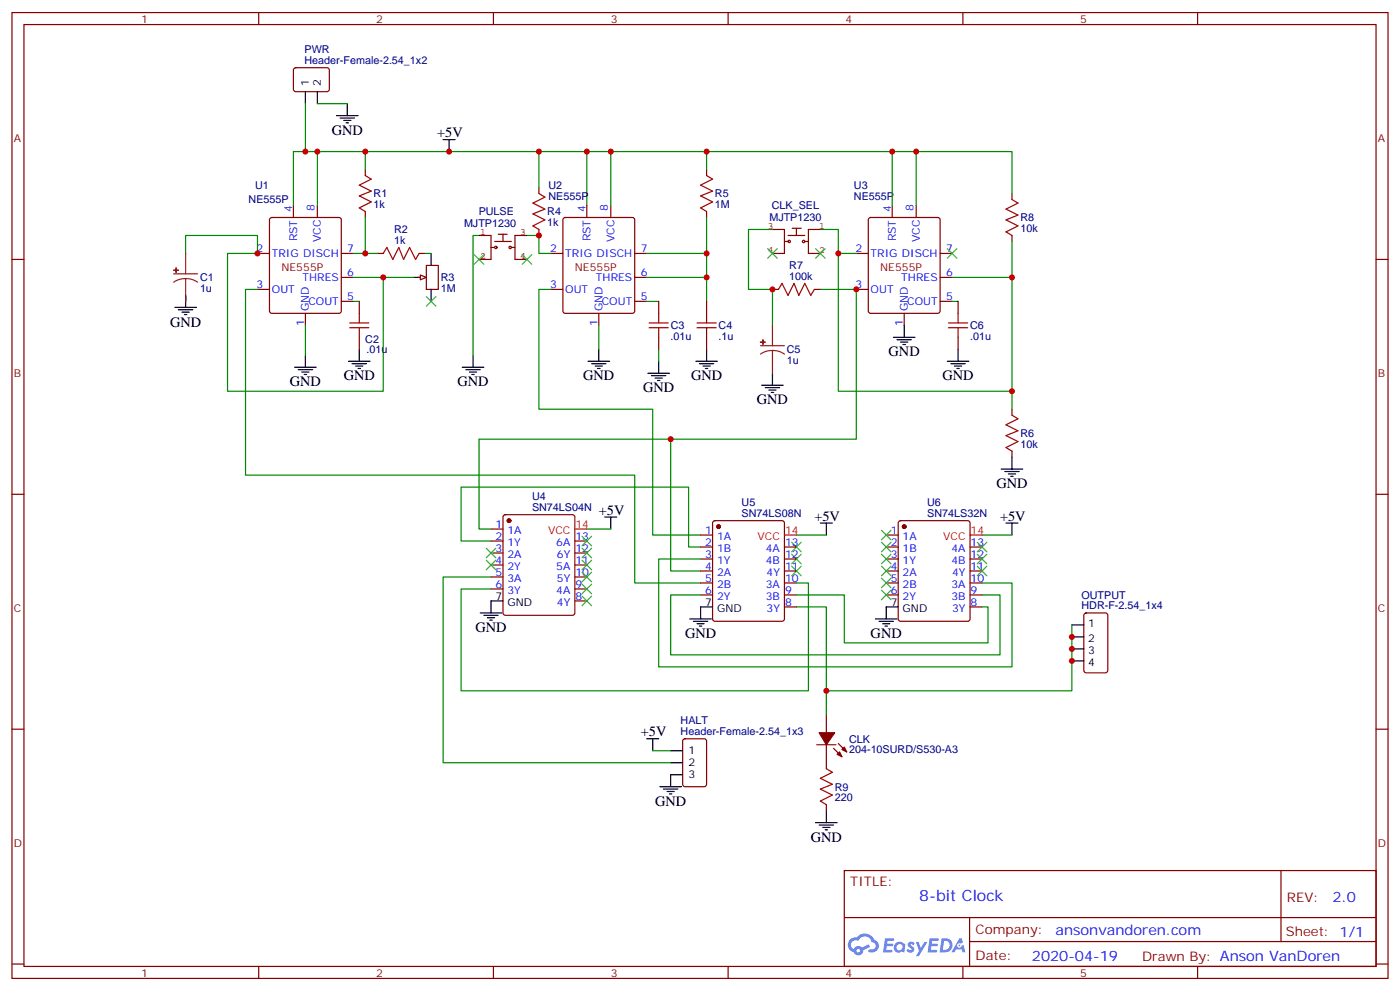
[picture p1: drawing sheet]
<svg xmlns="http://www.w3.org/2000/svg" width="412mm" height="292mm" viewBox="0 0 412 292" stroke-linecap="round" stroke-linejoin="round" font-family="sans-serif">
<g fill="none" stroke="#870000" stroke-width=".35">
<path d="M3.5 3.7h405.4v284.3h-405.4zM7.1 7.2h398.2v277.3h-398.2zM76.2 3.7v3.5M145.3 3.7v3.5M214.5 3.7v3.5M283.6 3.7v3.5M352.8 3.7v3.5M3.5 76.4h3.6M405.3 76.4h3.6M3.5 145.5h3.6M405.3 145.5h3.6M3.5 214.7h3.6"/>
<path d="M405.3 214.7h3.6M248.7 256.3h156.6v28.2h-156.6zM377.3 256.3v20.9M248.7 270.1h156.5M285.6 277.2h119.6M285.6 270.1v14.2M3.5 283.8h3.6M76.2 284.5v3.5M145.3 284.5v3.5M214.5 284.5v3.5M283.6 284.5v3.5M352.8 284.5v3.5"/>
<path d="M405.3 283.8h3.6"/>
</g>
<g fill="#5487ff">
<path d="M267.7 277.5a1.22 1.22 0 0 1 1.7 .2l-.4 .6a.47 .47 0 0 0-.3-.4 .47 .47 0 0 0-.5 .2l.1 .2a1.14 1.14 0 0 1 .8 1.8 1.14 1.14 0 0 1-1.9 0l-.2-.2 .5-.6 .7 .5a.29 .29 0 0 0 .3-.3 .29 .29 0 0 0-.2-.3 1.04 1.04 0 0 1-.6-1.7z"/>
<path d="M260.7 276.2h2.4l.3 .2-.2 .5-1.8 .1-.1 .8h1.5l.3 .4-.3 .4h-1.6l-.2 1.1h1.7l.2 .3-.2 .3-2.6 .1z"/>
<path d="M273.8 276.2h2.4l.3 .2-.1 .5-1.8 .1-.2 .8h1.6l.3 .4-.4 .4-1.6-.1-.1 1.1 1.7 .1 .2 .3-.2 .3-2.6 .1z"/>
<path d="M282.6 276.2h.7l.3 1.3-.6 .3a.69 .69 0 0 0-1 .3 .69 .69 0 0 0 .4 .9 .69 .69 0 0 0 .9-.6l.5-.2 .6 2.2h-.8l-.2-.9h-1.8l-.5 .9h-.8z"/>
<path d="M269.8 277.3h.8l.6 1.8 1.1-1.8h.9l-2.6 4.2h-.8l.9-1.5z"/>
<path d="M277.4 276.2l-.6 4.2h1.3a2.11 2.11 0 0 0 2.5-2.1 2.11 2.11 0 0 0-2.5-2.1zM278.1 277a1.39 1.39 0 0 1 1.7 1.4 1.39 1.39 0 0 1-1.8 1.2h-.3z"/>
<path d="M263.7 277.8a1.54 1.54 0 0 0-.1 2.2 1.54 1.54 0 0 0 2.2 .1l.6 .3 .3-2.3-.2-.3h-.4a1.49 1.49 0 0 0-2.4 0zM264 278.8a.94 .94 0 0 1 1.8 0 .94 .94 0 0 1-1.8 0z"/>
<path d="M250.4 276.6a2.18 2.18 0 0 0 1.1 3.7 1.44 1.44 0 0 0 1.6 .9 1.44 1.44 0 0 0 1.2-1.4l2-1.1-.5-.7-1.9 1a1.47 1.47 0 0 0-2.4 .4 1.39 1.39 0 0 1-.7-1.9 1.39 1.39 0 0 1 2-.5 2.12 2.12 0 0 1 2.2-1.3 2.12 2.12 0 0 1 1.9 1.7 1.14 1.14 0 0 1 1.1 1.4 1.14 1.14 0 0 1-1.7 .7 .43 .43 0 0 0-.5 .4 .43 .43 0 0 0 .4 .5 1.98 1.98 0 0 0 2.5-1.2 1.98 1.98 0 0 0-1.2-2.6 3.1 3.1 0 0 0-5.3-.6l-.9 .1zM252.3 279.9a.55 .55 0 0 1 1.1 0 .55 .55 0 0 1-1.1 0z"/>
<circle cx="282.6" cy="278.3" r=".26"/>
</g>
<g fill="none" stroke="#870000" stroke-width=".35">
<path d="M107.6 49.9v1.8M75.8 74.6h3.6M79.6 64.2l.5-.2h19.7l.5 .2 .2 .5v26.8l-.2 .5-.5 .3h-19.7l-.5-.3-.2-.5v-26.8zM86.4 60.5v3.5M93.5 60.5v3.5M100.5 74.6h3.6M107.6 62.3v1.7M125.6 78.1h3.5v7.1h-3.5zM75.8 85.2h3.6M90 92.3v3.5M100.5 88.7h3.6M100.5 81.7h3.6"/>
<path d="M123.1 81.7h1.8"/>
</g>
<path d="M130.5 41.1h3.6M132.3 41.1v3.5M127 74.6v3.5M121.7 81.7h3.5M127 85.2v3.5" fill="none" stroke="#000" stroke-width=".35"/>
<path d="M93.5 44.6h79.4v15.9M54.7 74.6v-5.3h21.1v5.3h-8.8v40.6h45.9v-33.5M86.4 60.5v-15.9h7.1v15.9M107.6 64v10.6h-3.5" fill="none" stroke="#008700" stroke-width=".35"/>
<path d="M107.6 51.7l1.8 1-3.6 1.8 3.6 1.8-3.6 1.4 3.6 1.7-3.6 1.8 1.8 1.1" fill="none" stroke="#a10000" stroke-width=".35"/>
<path d="M123.8 81l1.8 .7-1.8 .7z" fill="#f0f0f0" stroke="#870000" stroke-width=".35"/>
<g fill="none" stroke="#008700" stroke-width=".35">
<path d="M90 30.5v14.1M93.5 30.5h8.8M107.6 44.6v5.3M158.7 44.6v10.6M172.9 44.6h7v15.9M179.9 44.6h28.2v5.3M208.1 44.6h61.8v15.9M262.8 44.6v15.9M269.9 44.6h28.2v12.4M107.6 74.6h3.5M125.2 74.6h1.8M141.1 69.3h-1.8v35.3"/>
<path d="M155.2 69.3h3.5v5.3h3.6M190.5 74.6h17.6v7.1h-17.6M208.1 64v10.6M227.5 67.6h-7v17.6h7v10.6M241.7 67.6h5.2v7M252.2 74.6h-5.3v40.6h51.2v-33.5h-17.6M298.1 71.1v10.6M54.7 87v1.7M75.8 85.2h-3.5v54.7h114.7v31.7h19.4M90 95.8v8.8M104.1 88.7h1.7M104.1 81.7h17.6"/>
<path d="M162.3 85.2h-3.6v35.3h33.6v37h14.1M176.4 95.8v7M190.5 88.7h3.5M208.1 81.7v7M241.7 85.2h10.5v44.1h-111.1v26.5h3.5M280.5 88.7h1.7M194 102.8v3.6M298.1 115.2v5.3M197.6 129.3v38.8h8.8M144.6 159.3h-8.8v-15.9h67v17.6h3.6M172.9 155.8h7M234.6 157.5h8.8"/>
<path d="M289.3 157.5h8.8M144.6 169.9h-14.1v54.6h67.1M206.4 175.2h-8.8v17.6h97v-17.6h-5.3M206.4 164.6h-12.4v31.7h104.1v-24.7h-8.8M234.6 178.7h8.8v31.7M234.6 171.6h3.5v31.8h-102.3v-30h8.8M234.6 175.2h14.1v14.1h42.3v-10.6h-1.7M315.7 184v19.4h-72.3M192.3 221h5.3"/>
</g>
<g fill="none" stroke="#000" stroke-width=".35">
<path d="M90 27v3.5M93.5 27v3.5M99.1 34h6.4M100.2 34.7h4.2M101.2 35.5h2.2M102 36.2h.7M102.3 30.5v3.5M51.5 90.5h6.4M52.6 91.2h4.2M53.6 91.9h2.1M54.3 92.6h.7M54.7 87v3.5"/>
<path d="M263.2 99.3h6.3M266.3 95.8v3.5M86.8 108.1h6.3M87.8 108.8h4.3M88.9 109.5h2.1M89.6 110.2h.7M90 104.6v3.5M102.7 106.4h6.3M103.7 107.1h4.2M104.8 107.8h2.1M105.5 108.5h.7M105.8 102.8v3.6"/>
<path d="M136.2 108.1h6.3M137.2 108.8h4.3M138.3 109.5h2.1M139 110.2h.7M139.3 104.6v3.5M173.2 106.4h6.4M174.3 107.1h4.2M175.3 107.8h2.1M176 108.5h.7M176.4 102.8v3.6M190.9 109.9h6.3M191.9 110.6h4.2"/>
<path d="M193 111.3h2.1M193.7 112h.7M194 106.4v3.5M205 106.4h6.3M206 107.1h4.3M207.1 107.8h2.1M207.8 108.5h.7M208.1 102.8v3.6M224.4 113.4h6.3M225.4 114.1h4.3M226.5 114.8h2.1M227.2 115.5h.7"/>
<path d="M227.5 109.9v3.5M264.2 100h4.3M265.3 100.7h2.1M266 101.4h.7M279 106.4h6.4M280.1 107.1h4.2M281.2 107.8h2.1M281.9 108.5h.7M282.2 102.8v3.6M294.9 138.1h6.4M296 138.8h4.2M297 139.5h2.2"/>
<path d="M298.1 134.6v3.5M178.2 152.2h3.5M179.9 152.2v3.6M241.7 154h3.5M243.4 154v3.5M296.3 154h3.6M297.7 140.2h.7M298.1 154v3.5M148.2 176.9h-3.6v3.5M209.9 178.7h-3.5v3.5M264.6 178.7h-3.5v3.5M141.5 180.4h6.3"/>
<path d="M142.5 181.2h4.3M143.6 181.9h2.1M144.3 182.6h.7M203.2 182.2h6.3M204.3 182.9h4.2M205.3 183.6h2.1M206 184.3h.7M257.9 182.2h6.3M258.9 182.9h4.3M260 183.6h2.1M260.7 184.3h.7M315.7 184h3.6"/>
<path d="M315.7 187.5h3.6M315.7 191h3.6M315.7 194.6h3.6M190.5 217.5h3.5M192.3 217.5v3.5M194.4 231.6h6.3M195.4 232.3h4.3M196.5 233h2.1M197.2 233.7h.7M197.6 221h3.5M197.6 224.5h3.5M201.1 228.1h-3.5v3.5"/>
<path d="M243.4 238.7v3.5M240.2 242.2h6.4M241.3 242.9h4.2M242.4 243.6h2.1M243.1 244.3h.7"/>
</g>
<g fill="none" stroke="#870000" stroke-width=".35">
<path d="M86.7 20.1l.4-.2 9.5 .1 .4 .6-.1 6-.6 .4-9.4-.1-.5-.6v-5.7zM158.7 55.2v1.8M208.1 49.9v1.8M298.1 57v1.7M111.1 74.6h1.8M123.5 74.6h1.7M158.7 67.6v1.7M162.3 74.6h3.5M166 64.2l.5-.2h19.8l.5 .2 .2 .5v26.8l-.3 .5-.4 .3h-19.8l-.5-.3-.2-.5v-26.8zM172.9 60.5v3.5M179.9 60.5v3.5M187 74.6h3.5"/>
<path d="M208.1 62.3v1.7M252.2 74.6h3.6M256 64.2l.5-.2h19.7l.5 .2 .2 .5v26.8l-.2 .5-.5 .3h-19.7l-.5-.3-.2-.5v-26.8zM262.8 60.5v3.5M269.9 60.5v3.5M276.9 74.6h3.6M298.1 69.3v1.8M105.8 88.7v3.6M105.8 99.3v3.5M162.3 85.2h3.5M176.4 92.3v3.5M187 88.7h3.5"/>
<path d="M187 81.7h3.5M194 88.7v3.6M194 99.3v3.5M208.1 88.7v3.6M208.1 99.3v3.5M227.5 85.2h1.8M239.9 85.2h1.8M252.2 85.2h3.6M266.3 92.3v3.5M276.9 88.7h3.6M276.9 81.7h3.6M282.2 88.7v3.6"/>
<path d="M282.2 99.3v3.5M298.1 120.5v1.7M298.1 132.8v1.8M144.6 155.8h3.6M144.6 159.3h3.6M148.4 151.7l.5-.2h19.7l.5 .2 .2 .5v28.2l-.2 .5-.5 .3h-19.7l-.5-.3-.2-.5v-28.2zM169.3 159.3h3.6M206.4 157.5h3.5M210.1 153.5l.5-.2h19.8l.5 .2 .2 .5v28.2l-.3 .5-.4 .2h-19.8l-.5-.2-.2-.5v-28.2zM261.1 157.5h3.5M264.8 153.5l.5-.2h19.7l.5 .2 .3 .5v28.2l-.3 .5-.5 .2h-19.7l-.5-.2-.2-.5v-28.2zM144.6 162.8h3.6"/>
<path d="M144.6 166.3h3.6M144.6 169.9h3.6M144.6 173.4h3.6M169.3 162.8h3.6M169.3 166.3h3.6M169.3 169.9h3.6M169.3 173.4h3.6M169.3 176.9h3.6M206.4 161h3.5M206.4 164.6h3.5M206.4 168.1h3.5M206.4 171.6h3.5"/>
<path d="M206.4 175.2h3.5M231.1 161h3.5M231.1 164.6h3.5M231.1 168.1h3.5M231.1 171.6h3.5M231.1 175.2h3.5M231.1 178.7h3.5M261.1 161h3.5M261.1 164.6h3.5M261.1 168.1h3.5M261.1 171.6h3.5M261.1 175.2h3.5"/>
<path d="M285.8 161h3.5M285.8 164.6h3.5M285.8 168.1h3.5M285.8 171.6h3.5M285.8 175.2h3.5M285.8 178.7h3.5M319.5 180.7l.5-.3h5.6l.7 .5v16.5l-.4 .6-5.9 .1-.7-.5v-16.4zM201.3 217.7l.5-.2h5.6l.7 .4v13l-.4 .6-5.9 .1-.7-.5v-12.9zM240.6 219.3h5.6M243.4 210.4v5.3M243.4 219.3v7M246.9 218.9l2.5 2.5"/>
<path d="M243.4 236.9v1.8M245.5 220.3l2.5 2.5"/>
</g>
<g fill="none" stroke="#850000" stroke-width=".35">
<path d="M141.1 69.3h3.5v7.1h-3.5M144.6 72.8h1.1M145.7 71.1h4.9M146.8 69h2.6M148.2 69v2.1M150.6 72.8h1.1M155.2 69.3h-3.5v7.1h3.5M227.5 67.6h3.6v7h-3.6M231.1 71.1h1M232.1 69.3h5M233.4 67.2h2.6M234.6 67.2v2.1"/>
<path d="M237.1 71.1h1M241.7 67.6h-3.6v7h3.6"/>
<circle cx="146.1" cy="72.9" r=".35"/>
<circle cx="150.3" cy="72.9" r=".35"/>
<circle cx="232.5" cy="71.1" r=".35"/>
<circle cx="236.7" cy="71.1" r=".35"/>
</g>
<g fill="none" stroke="#a10000" stroke-width=".35">
<path d="M158.7 57l1.8 1-3.5 1.8 3.5 1.8-3.5 1.4 3.5 1.7-3.5 1.8 1.7 1.1M208.1 51.7l1.8 1-3.5 1.8 3.5 1.8-3.5 1.4 3.5 1.7-3.5 1.8 1.7 1.1M298.1 58.7l1.8 1.1-3.6 1.8 3.6 1.7-3.6 1.4 3.6 1.8-3.6 1.8 1.8 1M112.9 74.6l1-1.8 1.8 3.6 1.8-3.6 1.4 3.6 1.7-3.6 1.8 3.6 1.1-1.8M103 96.5h5.7M103 95.1h5.7M105.8 92.3v2.8M105.8 96.5v2.8M191.2 96.5h5.6M191.2 95.1h5.6M194 92.3v2.8M194 96.5v2.8"/>
<path d="M205.3 96.5h5.7M205.3 95.1h5.7M208.1 92.3v2.8M208.1 96.5v2.8M229.3 85.2l1.1-1.8 1.7 3.6 1.8-3.6 1.4 3.6 1.8-3.6 1.7 3.6 1.1-1.8M279.4 96.5h5.6M279.4 95.1h5.6M282.2 92.3v2.8M282.2 96.5v2.8M298.1 122.2l1.8 1.1-3.6 1.8 3.6 1.7-3.6 1.4 3.6 1.8-3.6 1.8 1.8 1M243.4 226.3l1.8 1.1-3.5 1.7 3.5 1.8-3.5 1.4 3.5 1.8-3.5 1.7 1.7 1.1"/>
</g>
<g fill="#870000" stroke="#870000" stroke-width=".35">
<path d="M246.6 222.1l.7-.7 .7 1.4z"/>
<path d="M248 220.7l.7-.7 .7 1.4z"/>
<path d="M241.3 215.7h4.6l-2.5 3.6z"/>
<circle cx="149.9" cy="153.3" r=".53"/>
<circle cx="211.7" cy="155" r=".53"/>
<circle cx="266.3" cy="155" r=".53"/>
</g>
<path d="M169.3 155.8h3.6M231.1 157.5h3.5M285.8 157.5h3.5" fill="none" stroke="#f00" stroke-width=".35"/>
<g fill="none" stroke="#3c3" stroke-width=".35">
<path d="M139.7 75l2.8 2.8M142.5 75l-2.8 2.8M153.8 75l2.8 2.8M156.6 75l-2.8 2.8M226.1 73.2l2.9 2.8M229 73.2l-2.9 2.8M240.2 73.2l2.9 2.8M243.1 73.2l-2.9 2.8M279 73.2l2.9 2.8M281.9 73.2l-2.9 2.8M125.6 87.3l2.8 2.8M128.4 87.3l-2.8 2.8"/>
<path d="M171.4 157.9l2.9 2.8M174.3 157.9l-2.9 2.8M233.2 159.6l2.8 2.9M236 159.6l-2.8 2.9M259.6 159.6l2.9 2.9M259.6 156.1l2.9 2.8M262.5 159.6l-2.9 2.9M262.5 156.1l-2.9 2.8M287.9 159.6l2.8 2.9M290.7 159.6l-2.8 2.9M143.2 161.4l2.8 2.8M143.2 164.9l2.8 2.8"/>
<path d="M146 161.4l-2.8 2.8M146 164.9l-2.8 2.8M171.4 168.5l2.9 2.8M171.4 164.9l2.9 2.8M171.4 161.4l2.9 2.8M171.4 172l2.9 2.8M171.4 175.5l2.9 2.8M174.3 168.5l-2.9 2.8M174.3 164.9l-2.9 2.8M174.3 161.4l-2.9 2.8M174.3 172l-2.9 2.8M174.3 175.5l-2.9 2.8"/>
<path d="M233.2 166.7l2.8 2.8M233.2 163.2l2.8 2.8M236 166.7l-2.8 2.8M236 163.2l-2.8 2.8M259.6 163.2l2.9 2.8M259.6 166.7l2.9 2.8M259.6 170.2l2.9 2.8M259.6 173.7l2.9 2.9M262.5 163.2l-2.9 2.8M262.5 166.7l-2.9 2.8M262.5 170.2l-2.9 2.8M262.5 173.7l-2.9 2.9"/>
<path d="M287.9 163.2l2.8 2.8M287.9 166.7l2.8 2.8M290.7 163.2l-2.8 2.8M290.7 166.7l-2.8 2.8"/>
</g>
<path d="M54.7 74.6v6M51.2 80.6h7M54.7 82l1.8 .3 1.7 .8M54.7 82l-1.9 .3-1.6 .8M54.7 82v6.7M227.5 95.8v6M224 101.8h7.1M227.5 103.2l1.9 .2 1.7 .8M227.5 103.2l-1.8 .2-1.7 .8M227.5 103.2v6.7" fill="none" stroke="#8c2424" stroke-width=".35"/>
<g fill="#8c2424" stroke="#8c2424" stroke-width=".35">
<path d="M51.2 79.6h1.4z"/>
<path d="M51.9 78.8v1.5z"/>
<path d="M224 100.7l1.4 .1z"/>
<path d="M224.7 100l.1 1.4z"/>
</g>
<g fill="#c00">
<circle cx="158.8" cy="44.6" r=".88"/>
<circle cx="298.1" cy="115.2" r=".88"/>
<circle cx="107.6" cy="74.6" r=".88"/>
<circle cx="298.1" cy="81.7" r=".88"/>
<circle cx="208.1" cy="81.7" r=".88"/>
<circle cx="262.8" cy="44.6" r=".88"/>
<circle cx="208.1" cy="44.6" r=".88"/>
<circle cx="107.6" cy="44.6" r=".88"/>
<circle cx="132.3" cy="44.6" r=".88"/>
<circle cx="208.1" cy="74.6" r=".88"/>
<circle cx="172.9" cy="44.6" r=".88"/>
<circle cx="93.5" cy="44.6" r=".88"/>
<circle cx="179.9" cy="44.6" r=".88"/>
<circle cx="269.9" cy="44.6" r=".88"/>
<circle cx="252.2" cy="85.2" r=".88"/>
<circle cx="197.6" cy="129.3" r=".88"/>
<circle cx="112.9" cy="81.7" r=".88"/>
<circle cx="243.4" cy="203.4" r=".88"/>
<circle cx="90" cy="44.6" r=".88"/>
<circle cx="75.8" cy="74.6" r=".88"/>
<circle cx="246.9" cy="74.6" r=".88"/>
<circle cx="227.5" cy="85.2" r=".88"/>
<circle cx="158.8" cy="69.3" r=".88"/>
<circle cx="315.7" cy="194.6" r=".88"/>
<circle cx="315.7" cy="191" r=".88"/>
<circle cx="315.7" cy="187.5" r=".88"/>
</g>
<text font-size="4.6" fill="#00f" x="270.8" y="265.3">8-bit Clock</text>
<g font-size="4.2">
<text x="97.7" y="39.7">GND</text>
<text x="128.8" y="40.4">+5V</text>
<text x="50.1" y="96.1">GND</text>
<text x="261.8" y="105">GND</text>
<text x="85.4" y="113.8">GND</text>
<text x="101.2" y="112">GND</text>
<text x="134.8" y="113.8">GND</text>
<text x="171.8" y="112">GND</text>
<text x="203.6" y="112">GND</text>
<text x="277.6" y="112">GND</text>
<text x="189.4" y="115.5">GND</text>
<text x="223" y="119.1">GND</text>
<text x="293.5" y="143.8">GND</text>
<text x="176.4" y="151.5">+5V</text>
<text x="239.9" y="153.3">+5V</text>
<text x="294.6" y="153.3">+5V</text>
<text x="140.1" y="186.1">GND</text>
<text x="201.8" y="187.9">GND</text>
<text x="256.5" y="187.9">GND</text>
<text x="188.7" y="216.8">+5V</text>
<text x="193" y="237.2">GND</text>
<text x="238.8" y="247.8">GND</text>
</g>
<g font-size="4.2" fill="#00f">
<text x="392.5" y="265.6">2.0</text>
<text x="310.9" y="275.1">ansonvandoren.com</text>
<text x="304" y="282.9">2020-04-19</text>
</g>
<g font-size="3.9" fill="#800">
<text x="250.5" y="260.9">TITLE:</text>
<text x="379.1" y="265.6">REV:</text>
<text x="287.4" y="275.1">Company:</text>
<text x="378.7" y="275.7">Sheet: 1/1</text>
<text x="287.4" y="282.8">Date:</text>
<text x="336.4" y="282.8">Drawn By: Anson VanDoren</text>
</g>
<g font-size="3.2" fill="#800">
<text x="41.6" y="6.7">1</text>
<text x="110.8" y="6.7">2</text>
<text x="179.9" y="6.7">3</text>
<text x="249.1" y="6.7">4</text>
<text x="318.2" y="6.7">5</text>
<text x="4.1" y="41.8">A</text>
<text x="405.9" y="41.8">A</text>
<text x="82.9" y="79.6">NE555P</text>
<text x="169.3" y="79.6">NE555P</text>
<text x="259.3" y="79.6">NE555P</text>
<text x="4.1" y="110.9">B</text>
<text x="405.9" y="110.9">B</text>
<text x="4.1" y="180.1">C</text>
<text x="405.9" y="180.1">C</text>
<text x="4.1" y="249.2">D</text>
<text x="405.9" y="249.2">D</text>
<text x="41.6" y="287.5">1</text>
<text x="110.8" y="287.5">2</text>
<text x="179.9" y="287.5">3</text>
<text x="249.1" y="287.5">4</text>
<text x="318.2" y="287.5">5</text>
</g>
<g font-size="3.2" fill="#000080">
<text x="89.7" y="15.7">PWR</text>
<text x="89.7" y="18.9">Header-Female-2.54_1x2</text>
<text x="73.2" y="59.9">NE555P</text>
<text x="75.1" y="55.6">U1</text>
<text x="110.1" y="58.1">R1</text>
<text x="161.6" y="58.7">NE555P</text>
<text x="161.6" y="55.6">U2</text>
<text x="210.6" y="58.1">R5</text>
<text x="251.5" y="58.7">NE555P</text>
<text x="251.5" y="55.6">U3</text>
<text x="110.1" y="61.3">1k</text>
<text x="141" y="63.4">PULSE</text>
<text x="161.2" y="63.4">R4</text>
<text x="210.6" y="61.3">1M</text>
<text x="226.6" y="65.1">MJTP1230</text>
<text x="227.4" y="61.6">CLK_SEL</text>
<text x="300.6" y="65.2">R8</text>
<text x="116.1" y="71.8">1k</text>
<text x="116.1" y="68.6">R2</text>
<text x="136.7" y="66.9">MJTP1230</text>
<text x="161.2" y="66.6">1k</text>
<text x="300.6" y="68.4">10k</text>
<text x="58.9" y="82.8">C1</text>
<text x="129.8" y="82.8">R3</text>
<text x="232.5" y="82.4">100k</text>
<text x="232.5" y="79.2">R7</text>
<text x="58.9" y="86">1u</text>
<text x="129.8" y="86">1M</text>
<text x="107.6" y="100.9">C2</text>
<text x="197.6" y="100">.01u</text>
<text x="197.6" y="96.9">C3</text>
<text x="211.7" y="100">.1u</text>
<text x="211.7" y="96.9">C4</text>
<text x="285.8" y="100">.01u</text>
<text x="285.8" y="96.9">C6</text>
<text x="107.9" y="104">.01u</text>
<text x="231.8" y="107.2">1u</text>
<text x="231.8" y="104">C5</text>
<text x="300.6" y="131.9">10k</text>
<text x="300.6" y="128.7">R6</text>
<text x="156.7" y="147.3">U4</text>
<text x="218.4" y="149">U5</text>
<text x="273.1" y="149">U6</text>
<text x="156.7" y="150.5">SN74LS04N</text>
<text x="218.4" y="152.2">SN74LS08N</text>
<text x="273.1" y="152.2">SN74LS32N</text>
<text x="318.6" y="179.4">HDR-F-2.54_1x4</text>
<text x="318.6" y="176.3">OUTPUT</text>
<text x="200.5" y="213.3">HALT</text>
<text x="200.5" y="216.4">Header-Female-2.54_1x3</text>
<text x="250.1" y="221.8">204-10SURD/S530-A3</text>
<text x="250.1" y="218.6">CLK</text>
<text x="245.9" y="232.7">R9</text>
<text x="245.9" y="235.8">220</text>
</g>
<g font-size="3.2">
<text x="91" y="25.2" transform="rotate(-90 91 25.2)">1</text>
<text x="94.5" y="25.2" transform="rotate(-90 94.5 25.2)">2</text>
<text x="146" y="176.6">7</text>
<text x="149.5" y="178.3">GND</text>
<text x="207.7" y="178.3">7</text>
<text x="262.4" y="178.3">7</text>
<text x="211.2" y="180.1">GND</text>
<text x="265.9" y="180.1">GND</text>
<text x="320.6" y="184.7">1</text>
<text x="320.6" y="188.9">2</text>
<text x="320.6" y="192.4">3</text>
<text x="320.6" y="196">4</text>
<text x="202.8" y="222.1">1</text>
<text x="202.8" y="225.6">2</text>
<text x="202.8" y="229.1">3</text>
</g>
<g font-size="3.2" fill="#00f">
<text x="86.1" y="62.3" transform="rotate(-90 86.1 62.3)">4</text>
<text x="92.7" y="62.1" transform="rotate(-90 92.7 62.1)">8</text>
<text x="172.5" y="62.3" transform="rotate(-90 172.5 62.3)">4</text>
<text x="179.1" y="62.1" transform="rotate(-90 179.1 62.1)">8</text>
<text x="262.5" y="62.3" transform="rotate(-90 262.5 62.3)">4</text>
<text x="269.1" y="62.1" transform="rotate(-90 269.1 62.1)">8</text>
<text x="87.5" y="71.1" transform="rotate(-90 87.5 71.1)">RST</text>
<text x="94.5" y="71.3" transform="rotate(-90 94.5 71.3)">VCC</text>
<text x="173.9" y="71.1" transform="rotate(-90 173.9 71.1)">RST</text>
<text x="181" y="71.3" transform="rotate(-90 181 71.3)">VCC</text>
<text x="263.9" y="71.1" transform="rotate(-90 263.9 71.1)">RST</text>
<text x="270.9" y="71.3" transform="rotate(-90 270.9 71.3)">VCC</text>
<text x="75.6" y="74.3">2</text>
<text x="80.1" y="75.7">TRIG DISCH</text>
<text x="102.3" y="74.3">7</text>
<text x="162" y="74.3">2</text>
<text x="166.5" y="75.7">TRIG DISCH</text>
<text x="188.7" y="74.3">7</text>
<text x="252" y="74.3">2</text>
<text x="256.5" y="75.7">TRIG DISCH</text>
<text x="278.7" y="74.3">7</text>
<text x="89.1" y="82.7">THRES</text>
<text x="102.3" y="81.3">6</text>
<text x="175.5" y="82.7">THRES</text>
<text x="188.7" y="81.3">6</text>
<text x="265.5" y="82.7">THRES</text>
<text x="278.7" y="81.3">6</text>
<text x="75.6" y="84.8">3</text>
<text x="80.1" y="86.3">OUT</text>
<text x="90.8" y="89.8">COUT</text>
<text x="102.3" y="88.4">5</text>
<text x="162" y="84.8">3</text>
<text x="166.5" y="86.3">OUT</text>
<text x="177.3" y="89.8">COUT</text>
<text x="188.7" y="88.4">5</text>
<text x="252" y="84.8">3</text>
<text x="256.5" y="86.3">OUT</text>
<text x="267.2" y="89.8">COUT</text>
<text x="278.7" y="88.4">5</text>
<text x="91" y="91.5" transform="rotate(-90 91 91.5)">GND</text>
<text x="177.4" y="91.5" transform="rotate(-90 177.4 91.5)">GND</text>
<text x="267.4" y="91.5" transform="rotate(-90 267.4 91.5)">GND</text>
<text x="89.6" y="96" transform="rotate(-90 89.6 96)">1</text>
<text x="176" y="96" transform="rotate(-90 176 96)">1</text>
<text x="266" y="96" transform="rotate(-90 266 96)">1</text>
<text x="146" y="155.4">1</text>
<text x="146" y="158.9">2</text>
<text x="149.5" y="157.2">1A</text>
<text x="149.5" y="160.7">1Y</text>
<text x="163.8" y="160.7">6A</text>
<text x="169.5" y="158.9">13</text>
<text x="207.7" y="157.2">1</text>
<text x="207.7" y="160.7">2</text>
<text x="211.2" y="158.9">1A</text>
<text x="231.2" y="160.7">13</text>
<text x="262.4" y="157.2">1</text>
<text x="262.4" y="160.7">2</text>
<text x="265.9" y="158.9">1A</text>
<text x="285.9" y="160.7">13</text>
<text x="146" y="162.5">3</text>
<text x="146" y="166">4</text>
<text x="149.5" y="164.2">2A</text>
<text x="149.5" y="167.7">2Y</text>
<text x="163.8" y="167.7">5A</text>
<text x="164.1" y="164.2">6Y</text>
<text x="169.5" y="166">11</text>
<text x="169.5" y="162.5">12</text>
<text x="207.7" y="164.2">3</text>
<text x="207.7" y="167.7">4</text>
<text x="211.2" y="162.5">1B</text>
<text x="211.2" y="166">1Y</text>
<text x="225.6" y="166">4B</text>
<text x="225.6" y="162.5">4A</text>
<text x="231.2" y="167.7">11</text>
<text x="231.2" y="164.2">12</text>
<text x="262.4" y="164.2">3</text>
<text x="262.4" y="167.7">4</text>
<text x="265.9" y="162.5">1B</text>
<text x="265.9" y="166">1Y</text>
<text x="280.3" y="166">4B</text>
<text x="280.3" y="162.5">4A</text>
<text x="285.9" y="167.7">11</text>
<text x="285.9" y="164.2">12</text>
<text x="146" y="169.5">5</text>
<text x="146" y="173">6</text>
<text x="149.5" y="171.3">3A</text>
<text x="164.1" y="171.3">5Y</text>
<text x="169.5" y="173">9</text>
<text x="169.5" y="169.5">10</text>
<text x="207.7" y="171.3">5</text>
<text x="211.2" y="169.5">2A</text>
<text x="211.2" y="173">2B</text>
<text x="225.6" y="173">3A</text>
<text x="225.8" y="169.5">4Y</text>
<text x="231.2" y="171.3">10</text>
<text x="262.4" y="171.3">5</text>
<text x="265.9" y="169.5">2A</text>
<text x="265.9" y="173">2B</text>
<text x="280.3" y="173">3A</text>
<text x="280.5" y="169.5">4Y</text>
<text x="285.9" y="171.3">10</text>
<text x="149.5" y="174.8">3Y</text>
<text x="163.8" y="174.8">4A</text>
<text x="164.1" y="178.3">4Y</text>
<text x="169.5" y="176.6">8</text>
<text x="207.7" y="174.8">6</text>
<text x="211.2" y="176.6">2Y</text>
<text x="225.6" y="176.6">3B</text>
<text x="231.2" y="178.3">8</text>
<text x="231.2" y="174.8">9</text>
<text x="262.4" y="174.8">6</text>
<text x="265.9" y="176.6">2Y</text>
<text x="280.3" y="176.6">3B</text>
<text x="285.9" y="178.3">8</text>
<text x="285.9" y="174.8">9</text>
<text x="225.8" y="180.1">3Y</text>
<text x="280.5" y="180.1">3Y</text>
</g>
<g font-size="3.2" fill="#f00">
<text x="169.5" y="155.4">14</text>
<text x="161.4" y="157.2">VCC</text>
<text x="223.2" y="158.9">VCC</text>
<text x="231.2" y="157.2">14</text>
<text x="277.8" y="158.9">VCC</text>
<text x="285.9" y="157.2">14</text>
</g>
<g font-size="2.8" fill="#840000">
<text x="141.5" y="69.3">1</text>
<text x="153.2" y="69.3">3</text>
<text x="226.2" y="67.5">3</text>
<text x="241.3" y="67.5">1</text>
<text x="141.5" y="76.3">2</text>
<text x="153.2" y="76.3">4</text>
<text x="226.2" y="74.6">4</text>
<text x="241.3" y="74.6">2</text>
</g>
</svg>
